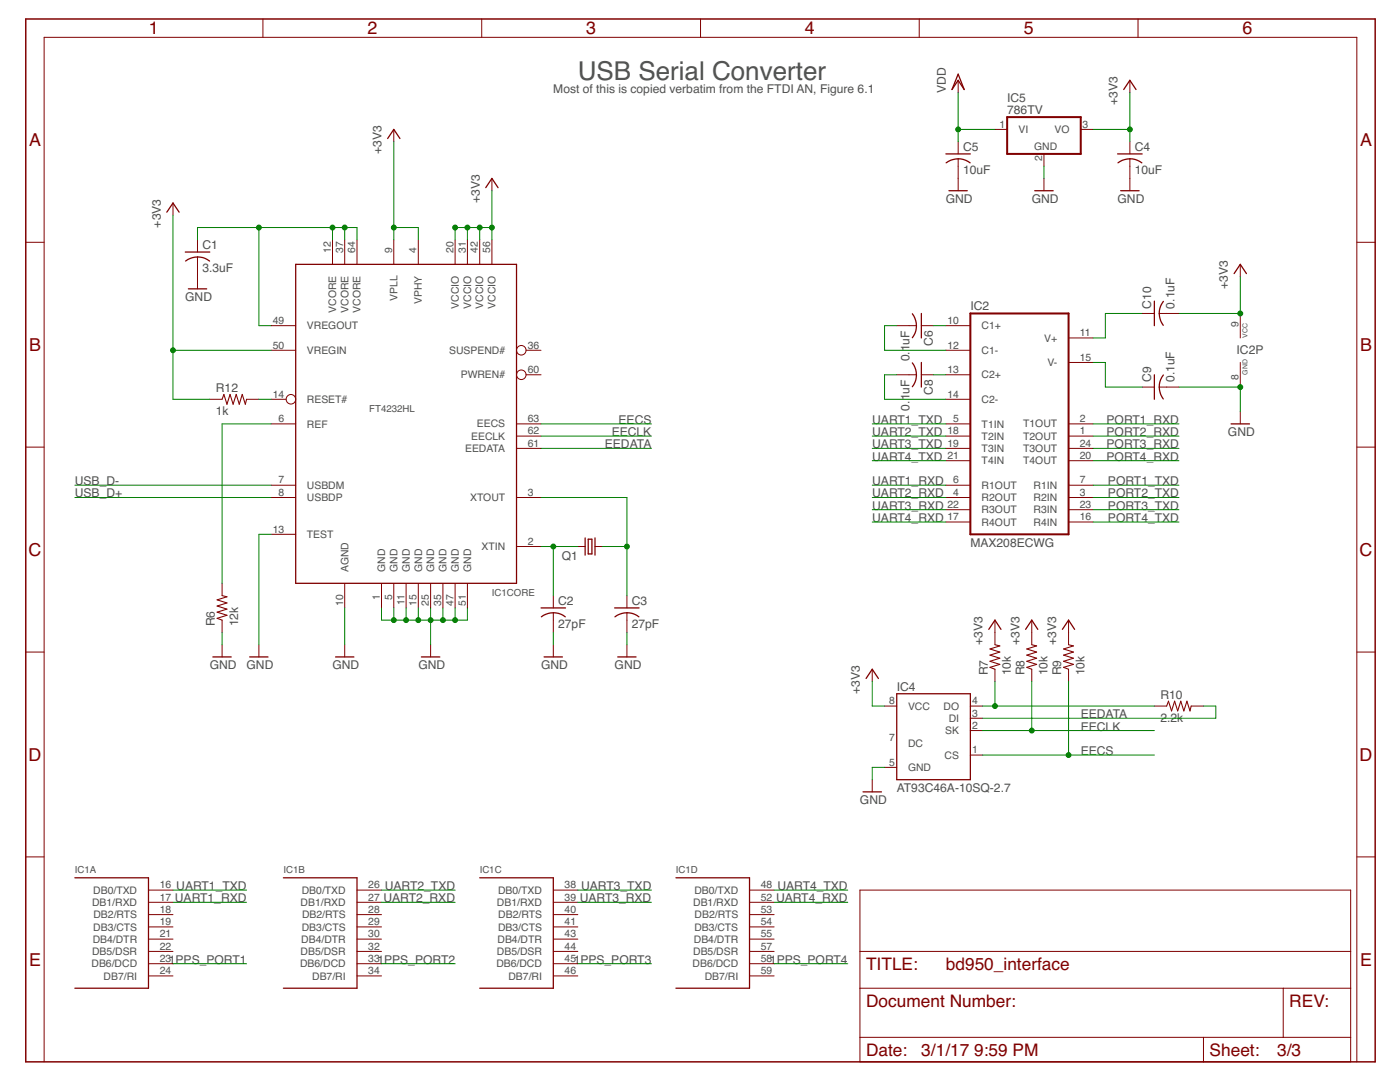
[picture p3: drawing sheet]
<svg xmlns="http://www.w3.org/2000/svg" width="279mm" height="216mm" viewBox="0 0 279 216" stroke-linecap="round" stroke-linejoin="round" font-family="sans-serif">
<path d="M5.1 3.8h269.3v208.1h-269.3z" fill="none" stroke="#800000" stroke-width=".3"/>
<g fill="none" stroke="#800000" stroke-width=".2">
<path d="M52.5 3.8v3.7M96.1 3.8v3.7M139.8 3.8v3.7M183.5 3.8v3.7M191.2 16v2.5M225.5 16v2.5M227.1 3.8v3.7M78.6 25.8v2.5M98.2 35.6v2.5M191.2 28.3v2.4M191.2 31.7v6.4M198.6 25.8h2.4"/>
<path d="M208.3 30.7v2.5M208.3 35.6v2.5M215.7 25.8h2.4M225.5 28.3v2.4M225.5 31.7v6.4M5.1 48.3h3.7M34.5 40.5v2.4M39.4 47.9v2.4M39.4 51.3v6.3M66.4 47.9v4.8M68.8 47.9v4.8M71.2 47.9v4.8"/>
<path d="M78.6 47.9v4.8M83.5 47.9v4.8M90.8 47.9v4.8M93.3 47.9v4.8M95.7 47.9v4.8M98.2 47.9v4.8M247.5 52.7v2.5M270.8 48.3h3.6M41.9 79.7h2.4M49.2 79.7h2.5M54.1 69.9h4.9M54.1 79.7h3"/>
<path d="M54.1 65h4.9M105 69.9h3M105 74.8h3M179 74.8h3.9M179 65h3.9M183.9 74.8h2.4M183.9 65h2.4M188.8 69.9h4.9M188.8 74.8h4.9M188.8 79.7h4.9M188.8 65h4.9M213.3 67.4h4.8"/>
<path d="M213.3 72.3h4.8M227.9 77.2h2.5M227.9 62.5h2.5M231.4 77.2h3.9M231.4 62.5h3.9M247.5 62.5v4.9M247.5 72.3v4.9M5.1 89.2h3.7M54.1 96.8h4.9M54.1 99.3h4.9M54.1 84.6h4.9M103.1 99.3h4.9"/>
<path d="M103.1 84.6h4.9M103.1 87h4.9M103.1 89.5h4.9M188.8 96.8h4.9M188.8 99.3h4.9M188.8 84.6h4.9M188.8 87h4.9M188.8 89.5h4.9M188.8 91.9h4.9M213.3 96.8h4.8M213.3 99.3h4.8M213.3 84.6h4.8"/>
<path d="M213.3 87h4.8M213.3 89.5h4.8M213.3 91.9h4.8M247.5 82.1v2.5M270.8 89.2h3.6M44.3 116.4v2.5M54.1 106.6h4.9M68.8 116.4v4.9M76.1 116.4v4.9M78.6 116.4v4.9M81 116.4v4.9M83.5 116.4v4.9"/>
<path d="M85.9 116.4v4.9M88.4 116.4v4.9M90.8 116.4v4.9M93.3 116.4v4.9M103.1 109.1h4.9M110.4 118.9v2.4M115.3 109.1h1.5M118.7 109.1h1.5M125.1 118.9v2.4M188.8 104.2h4.9M188.8 101.7h4.9M213.3 104.2h4.8"/>
<path d="M213.3 101.7h4.8M5.1 130.1h3.7M44.3 123.7v2.5M44.3 128.7v2.4M51.7 128.7v2.4M68.8 128.7v2.4M85.9 128.7v2.4M110.4 122.3v3.9M110.4 128.7v2.4M125.1 122.3v3.9M125.1 128.7v2.4M174.1 133.5v2.5"/>
<path d="M198.6 123.7v5M198.6 133.5v2.5M205.9 123.7v5M205.9 133.5v2.5M213.3 123.7v5M213.3 133.5v2.5M270.8 130.1h3.6M174.1 155.6v2.4M176.5 140.9h2.5M176.5 153.1h2.5M193.7 140.9h2.4M193.7 143.3h2.4"/>
<path d="M193.7 150.7h2.4M193.7 145.8h2.4M230.4 140.9h2.4M237.7 140.9h2.5M5.1 171h3.7M29.6 177.6h4.9M71.2 177.6h4.9M110.4 177.6h4.9M149.6 177.6h4.9M171.6 177.6h98v34.3h-98zM270.8 171h3.6M29.6 189.8h4.9"/>
<path d="M29.6 180h4.9M29.6 182.5h4.9M29.6 185h4.9M29.6 187.4h4.9M29.6 192.3h4.9M29.6 194.7h4.9M71.2 189.8h4.9M71.2 180h4.9M71.2 182.5h4.9M71.2 185h4.9M71.2 187.4h4.9M71.2 192.3h4.9"/>
<path d="M71.2 194.7h4.9M110.4 189.8h4.9M110.4 180h4.9M110.4 182.5h4.9M110.4 185h4.9M110.4 187.4h4.9M110.4 192.3h4.9M110.4 194.7h4.9M149.6 189.8h4.9M149.6 180h4.9M149.6 182.5h4.9M149.6 185h4.9"/>
<path d="M149.6 187.4h4.9M149.6 192.3h4.9M149.6 194.7h4.9M171.6 197.2h98M171.6 189.8h98M256.1 197.2v9.8M8.8 211.9v-204.4h262v204.4M171.6 207h98M240.2 207v4.9"/>
<circle cx="58.1" cy="79.7" r=".95"/>
<circle cx="104" cy="69.9" r=".95"/>
<circle cx="104" cy="74.8" r=".95"/>
</g>
<g fill="none" stroke="#800000" stroke-width=".25">
<path d="M191.2 14.8l1.2 3.1-1.2-1.9-1.2 1.9zM224.3 17.9l1.2-1.9 1.2 1.9M77.4 27.6l1.2-1.8 1.2 1.8M96.9 37.4l1.3-1.8 1.2 1.8M188.8 30.7h4.9M188.8 32.5a4 4 0 0 1 4.8 0M189.4 38.1h3.6M206.5 38.1h3.7M223 30.7h4.9M223.1 32.5a3.9 3.9 0 0 1 4.8 0M223.6 38.1h3.7M33.3 42.3l1.2-1.8 1.3 1.8"/>
<path d="M37 50.3h4.9M37 52.1a3.9 3.9 0 0 1 4.8 0M37.6 57.6h3.7M59 52.7h44.1v63.7h-44.1zM246.3 54.6l1.2-1.9 1.3 1.9M182.1 62.6l.7 1.4 .1 1M182.1 72.4l.7 1.4 .1 1M182.9 65l-.1 1-.7 1.4M182.9 74.8l-.1 1-.7 1.4M183.9 62.5v4.9M183.9 72.3v4.9M230.4 60.1v4.9"/>
<path d="M230.4 74.8v4.9M232.2 74.8a3.9 3.9 0 0 0 0 4.8M232.2 60.1a3.9 3.9 0 0 0 0 4.8M245.7 84.6h3.7M116.8 107.3v3.5M117.4 107.6h.7v2.9h-.7zM118.7 107.3v3.5M42.5 131.1h3.6M49.8 131.1h3.7M67 131.1h3.6M84.1 131.1h3.7M108 121.3h4.9"/>
<path d="M108.6 131.1h3.6M110.4 122.3l1 .1 1.4 .7M110.4 122.3l-1 .1-1.4 .7M122.7 121.3h4.9M123.3 131.1h3.6M125.1 122.3l1 .1 1.4 .7M125.1 122.3l-1 .1-1.4 .7M172.8 135.4l1.3-1.9 1.2 1.9M179 138.4h14.7v17.2h-14.7zM197.3 125.6l1.3-1.9 1.2 1.9M204.7 125.6l1.2-1.9 1.2 1.9M212 125.6l1.3-1.9 1.2 1.9"/>
<path d="M172.2 158h3.7M14.9 175.2h14.7v22h-14.7M56.6 175.2h14.6v22h-14.6M95.7 175.2h14.7v22h-14.7M134.9 175.2h14.7v22h-14.7"/>
</g>
<path d="M201 23.4h14.7v7.3h-14.7zM193.7 62.5h19.6v44.1h-19.6z" fill="none" stroke="#800000" stroke-width=".4"/>
<path d="M44.3 79.7l.4-1 .6 2 .6-2 .6 2 .6-2 .7 2 .5-2 .7 2 .2-1M44.3 118.9l1 .2-2 .6 2 .6-2 .6 2 .6-2 .7 2 .6-2 .6 1 .3M198.6 128.7l.9 .2-1.9 .6 1.9 .6-1.9 .6 1.9 .6-1.9 .7 1.9 .6-1.9 .6 1 .3M205.9 128.7l1 .2-2 .6 2 .6-2 .6 2 .6-2 .7 2 .6-2 .6 1 .3M213.3 128.7l.9 .2-1.9 .6 1.9 .6-1.9 .6 1.9 .6-1.9 .7 1.9 .6-1.9 .6 1 .3M232.8 140.9l.4-1 .6 2 .6-2 .6 2 .6-2 .7 2 .6-2 .6 2 .2-1" fill="none" stroke="#800000" stroke-width=".21"/>
<g fill="none" stroke="#008000" stroke-width=".2">
<path d="M191.2 18.5v9.8M225.5 18.5v9.8M78.6 28.3v19.6M98.2 38.1v9.8M191.2 25.8h7.4M208.3 33.2v2.4M218.1 25.8h7.4M34.5 42.9v36.8h7.4M39.4 47.9v-2.5h31.8v2.5M51.7 45.4v19.6h2.4M66.4 45.4v2.5M68.8 45.4v2.5"/>
<path d="M78.6 45.4h4.9v2.5M93.3 45.4v2.5M95.7 45.4v2.5M98.2 45.4h-7.4v2.5M247.5 55.2v7.3h-12.2M34.5 69.9h19.6M51.7 79.7h2.4M179 65h-2.5v4.9h12.3M179 74.8h-2.5v4.9h12.3M186.3 65h2.5M186.3 74.8h2.5M218.1 72.3h2.5v4.9h7.3"/>
<path d="M227.9 62.5h-7.3v4.9h-2.5M235.3 77.2h12.2v4.9M14.9 96.8h39.2M14.9 99.3h39.2M54.1 84.6h-9.8v31.8M108 99.3h17.1v19.6M108 84.6h22M108 87h22M108 89.5h22M174.1 84.6h14.7M174.1 96.8h14.7M174.1 87h14.7"/>
<path d="M174.1 91.9h14.7M174.1 99.3h14.7M174.1 89.5h14.7M218.1 84.6h17.2M218.1 96.8h17.2M218.1 87h17.2M218.1 91.9h17.2M218.1 99.3h17.2M218.1 89.5h17.2M54.1 106.6h-2.4v22.1M108 109.1h7.3M110.4 109.1v9.8"/>
<path d="M120.2 109.1h4.9M174.1 104.2h14.7M174.1 101.7h14.7M218.1 104.2h17.2M218.1 101.7h17.2M44.3 126.2v2.5M68.8 121.3v7.4M76.1 121.3v2.4h17.2v-2.4M78.6 121.3v2.4M81 121.3v2.4M83.5 121.3v2.4M85.9 121.3v7.4"/>
<path d="M88.4 121.3v2.4M90.8 121.3v2.4M110.4 126.2v2.5M125.1 126.2v2.5M174.1 136v4.9h2.4M198.6 136v4.9M205.9 136v9.8M213.3 136v14.7M176.5 153.1h-2.4v2.5M196.1 140.9h34.3M196.1 145.8h34.3M196.1 150.7h34.3"/>
<path d="M240.2 140.9h2.4v2.4h-46.5M34.5 177.6h14.7M76.1 177.6h14.7M115.3 177.6h14.7M154.5 177.6h14.7M34.5 192.3h14.7M34.5 180h14.7M76.1 192.3h14.7M76.1 180h14.7M115.3 192.3h14.7M115.3 180h14.7M154.5 192.3h14.7"/>
<path d="M154.5 180h14.7"/>
</g>
<g fill="#008000" stroke="#008000" stroke-width=".2">
<circle cx="78.6" cy="123.7" r=".49"/>
<circle cx="81" cy="123.7" r=".49"/>
<circle cx="83.5" cy="123.7" r=".49"/>
<circle cx="85.9" cy="123.7" r=".49"/>
<circle cx="88.4" cy="123.7" r=".49"/>
<circle cx="90.8" cy="123.7" r=".49"/>
<circle cx="247.5" cy="77.2" r=".49"/>
<circle cx="66.4" cy="45.4" r=".49"/>
<circle cx="68.8" cy="45.4" r=".49"/>
<circle cx="51.7" cy="45.4" r=".49"/>
<circle cx="34.5" cy="69.9" r=".49"/>
<circle cx="90.8" cy="45.4" r=".49"/>
<circle cx="93.3" cy="45.4" r=".49"/>
<circle cx="95.7" cy="45.4" r=".49"/>
<circle cx="98.2" cy="45.4" r=".49"/>
<circle cx="78.6" cy="45.4" r=".49"/>
<circle cx="225.5" cy="25.8" r=".49"/>
<circle cx="247.5" cy="62.5" r=".49"/>
<circle cx="198.6" cy="140.9" r=".49"/>
<circle cx="205.9" cy="145.8" r=".49"/>
<circle cx="213.3" cy="150.7" r=".49"/>
<circle cx="125.1" cy="109.1" r=".49"/>
<circle cx="110.4" cy="109.1" r=".49"/>
<circle cx="191.2" cy="25.8" r=".49"/>
</g>
<text font-size="5.2" fill="#505050" x="115.3" y="16">USB Serial Converter</text>
<g font-size="3.6" fill="#800000">
<text x="29.7" y="6.9">1</text>
<text x="73.3" y="6.9">2</text>
<text x="117" y="6.9">3</text>
<text x="160.7" y="6.9">4</text>
<text x="204.3" y="6.9">5</text>
<text x="248" y="6.9">6</text>
<text x="5.8" y="29.1">A</text>
<text x="271.4" y="29.1">A</text>
<text x="5.8" y="70">B</text>
<text x="271.4" y="70">B</text>
<text x="5.7" y="110.9">C</text>
<text x="271.3" y="110.9">C</text>
<text x="5.7" y="151.8">D</text>
<text x="271.3" y="151.8">D</text>
<text x="5.8" y="192.7">E</text>
<text x="271.4" y="192.7">E</text>
</g>
<g font-size="3.5" fill="#800000">
<text x="172.8" y="193.5">TITLE:</text>
<text x="188.8" y="193.5">bd950_interface</text>
<text x="172.8" y="200.9">Document Number:</text>
<text x="257.3" y="200.9">REV:</text>
<text x="172.8" y="210.7">Date:</text>
<text x="183.9" y="210.7">3/1/17</text>
<text x="194.4" y="210.7">9:59 PM</text>
<text x="241.4" y="210.7">Sheet:</text>
<text x="254.9" y="210.7">3/3</text>
</g>
<g font-size="2.4" fill="#505050">
<text x="110.4" y="18.5">Most of this is copied verbatim from the FTDI AN, Figure 6.1</text>
<text x="188.8" y="18.5" transform="rotate(-90 188.8 18.5)">VDD</text>
<text x="201" y="22.8">786TV</text>
<text x="201" y="20.3">IC5</text>
<text x="223" y="20.9" transform="rotate(-90 223 20.9)">+3V3</text>
<text x="76.1" y="30.7" transform="rotate(-90 76.1 30.7)">+3V3</text>
<text x="192.2" y="34.8">10uF</text>
<text x="192.2" y="30.1">C5</text>
<text x="226.5" y="34.8">10uF</text>
<text x="226.5" y="30.1">C4</text>
<text x="95.7" y="40.5" transform="rotate(-90 95.7 40.5)">+3V3</text>
<text x="188.8" y="40.5">GND</text>
<text x="205.9" y="40.5">GND</text>
<text x="223" y="40.5">GND</text>
<text x="32.1" y="45.4" transform="rotate(-90 32.1 45.4)">+3V3</text>
<text x="40.4" y="49.7">C1</text>
<text x="40.4" y="54.3">3.3uF</text>
<text x="245.1" y="57.6" transform="rotate(-90 245.1 57.6)">+3V3</text>
<text x="37" y="60.1">GND</text>
<text x="193.7" y="61.9">IC2</text>
<text x="229.8" y="61.6" transform="rotate(-90 229.8 61.6)">C10</text>
<text x="234.4" y="61.6" transform="rotate(-90 234.4 61.6)">0.1uF</text>
<text x="186.2" y="69.1" transform="rotate(-90 186.2 69.1)">C6</text>
<text x="246.8" y="70.6">IC2P</text>
<text x="181.5" y="72.1" transform="rotate(-90 181.5 72.1)">0.1uF</text>
<text x="229.8" y="76.3" transform="rotate(-90 229.8 76.3)">C9</text>
<text x="234.4" y="76.3" transform="rotate(-90 234.4 76.3)">0.1uF</text>
<text x="43.1" y="82.9">1k</text>
<text x="43.1" y="78.2">R12</text>
<text x="181.5" y="81.9" transform="rotate(-90 181.5 81.9)">0.1uF</text>
<text x="186.2" y="78.9" transform="rotate(-90 186.2 78.9)">C8</text>
<text x="120.7" y="89.5">EEDATA</text>
<text x="122.1" y="87">EECLK</text>
<text x="123.4" y="84.6">EECS</text>
<text x="174.1" y="84.6">UART1_TXD</text>
<text x="174.1" y="87">UART2_TXD</text>
<text x="174.1" y="89.5">UART3_TXD</text>
<text x="220.8" y="84.6">PORT1_RXD</text>
<text x="220.8" y="87">PORT2_RXD</text>
<text x="220.8" y="89.5">PORT3_RXD</text>
<text x="245.1" y="87">GND</text>
<text x="174.1" y="91.9">UART4_TXD</text>
<text x="220.8" y="91.9">PORT4_RXD</text>
<text x="14.9" y="96.8">USB_D-</text>
<text x="14.9" y="99.3">USB_D+</text>
<text x="174.1" y="96.8">UART1_RXD</text>
<text x="174.1" y="99.3">UART2_RXD</text>
<text x="174.1" y="101.7">UART3_RXD</text>
<text x="221.1" y="96.8">PORT1_TXD</text>
<text x="221.1" y="99.3">PORT2_TXD</text>
<text x="221.1" y="101.7">PORT3_TXD</text>
<text x="174.1" y="104.2">UART4_RXD</text>
<text x="221.1" y="104.2">PORT4_TXD</text>
<text x="112.1" y="111.7">Q1</text>
<text x="193.7" y="109.1">MAX208ECWG</text>
<text x="42.9" y="125" transform="rotate(-90 42.9 125)">R6</text>
<text x="47.5" y="125" transform="rotate(-90 47.5 125)">12k</text>
<text x="111.4" y="125.3">27pF</text>
<text x="111.4" y="120.7">C2</text>
<text x="126.1" y="125.3">27pF</text>
<text x="126.1" y="120.7">C3</text>
<text x="196.1" y="128.6" transform="rotate(-90 196.1 128.6)">+3V3</text>
<text x="203.5" y="128.6" transform="rotate(-90 203.5 128.6)">+3V3</text>
<text x="210.8" y="128.6" transform="rotate(-90 210.8 128.6)">+3V3</text>
<text x="41.9" y="133.5">GND</text>
<text x="49.2" y="133.5">GND</text>
<text x="66.3" y="133.5">GND</text>
<text x="83.5" y="133.5">GND</text>
<text x="108" y="133.5">GND</text>
<text x="122.7" y="133.5">GND</text>
<text x="179" y="137.8">IC4</text>
<text x="197.1" y="134.8" transform="rotate(-90 197.1 134.8)">R7</text>
<text x="201.7" y="134.8" transform="rotate(-90 201.7 134.8)">10k</text>
<text x="204.5" y="134.8" transform="rotate(-90 204.5 134.8)">R8</text>
<text x="209.1" y="134.8" transform="rotate(-90 209.1 134.8)">10k</text>
<text x="211.8" y="134.8" transform="rotate(-90 211.8 134.8)">R9</text>
<text x="216.4" y="134.8" transform="rotate(-90 216.4 134.8)">10k</text>
<text x="171.6" y="138.4" transform="rotate(-90 171.6 138.4)">+3V3</text>
<text x="215.7" y="143.3">EEDATA</text>
<text x="231.6" y="139.4">R10</text>
<text x="215.7" y="145.8">EECLK</text>
<text x="231.6" y="144.1">2.2k</text>
<text x="215.7" y="150.7">EECS</text>
<text x="171.6" y="160.5">GND</text>
<text x="179" y="158">AT93C46A-10SQ-2.7</text>
<text x="35.2" y="177.6">UART1_TXD</text>
<text x="76.8" y="177.6">UART2_TXD</text>
<text x="116" y="177.6">UART3_TXD</text>
<text x="155.1" y="177.6">UART4_TXD</text>
<text x="34.9" y="180.1">UART1_RXD</text>
<text x="76.5" y="180.1">UART2_RXD</text>
<text x="115.7" y="180.1">UART3_RXD</text>
<text x="154.9" y="180.1">UART4_RXD</text>
<text x="33.7" y="192.3">1PPS_PORT1</text>
<text x="75.3" y="192.3">1PPS_PORT2</text>
<text x="114.5" y="192.3">1PPS_PORT3</text>
<text x="153.7" y="192.3">1PPS_PORT4</text>
</g>
<g font-size="2.1" fill="#505050">
<text x="199.5" y="25.5">1</text>
<text x="203.3" y="26.6">VI</text>
<text x="206.4" y="30">GND</text>
<text x="210.4" y="26.5">VO</text>
<text x="216" y="25.5">3</text>
<text x="208" y="32.2" transform="rotate(-90 208 32.2)">2</text>
<text x="66" y="50.5" transform="rotate(-90 66 50.5)">12</text>
<text x="68.5" y="50.5" transform="rotate(-90 68.5 50.5)">37</text>
<text x="70.9" y="50.5" transform="rotate(-90 70.9 50.5)">64</text>
<text x="78.2" y="50.5" transform="rotate(-90 78.2 50.5)">9</text>
<text x="83.1" y="50.5" transform="rotate(-90 83.1 50.5)">4</text>
<text x="90.5" y="50.5" transform="rotate(-90 90.5 50.5)">20</text>
<text x="92.9" y="50.5" transform="rotate(-90 92.9 50.5)">31</text>
<text x="95.4" y="50.5" transform="rotate(-90 95.4 50.5)">42</text>
<text x="97.8" y="50.5" transform="rotate(-90 97.8 50.5)">56</text>
<text x="54.4" y="64.6">49</text>
<text x="61.3" y="65.7">VREGOUT</text>
<text x="67.1" y="62.4" transform="rotate(-90 67.1 62.4)">VCORE</text>
<text x="69.5" y="62.4" transform="rotate(-90 69.5 62.4)">VCORE</text>
<text x="72" y="62.4" transform="rotate(-90 72 62.4)">VCORE</text>
<text x="79.3" y="60.1" transform="rotate(-90 79.3 60.1)">VPLL</text>
<text x="84.2" y="60.7" transform="rotate(-90 84.2 60.7)">VPHY</text>
<text x="91.6" y="61.6" transform="rotate(-90 91.6 61.6)">VCCIO</text>
<text x="94" y="61.6" transform="rotate(-90 94 61.6)">VCCIO</text>
<text x="96.5" y="61.6" transform="rotate(-90 96.5 61.6)">VCCIO</text>
<text x="98.9" y="61.6" transform="rotate(-90 98.9 61.6)">VCCIO</text>
<text x="189.1" y="64.6">10</text>
<text x="195.9" y="65.7">C1+</text>
<text x="247.2" y="65.2" transform="rotate(-90 247.2 65.2)">9</text>
<text x="54.4" y="69.5">50</text>
<text x="61.3" y="70.6">VREGIN</text>
<text x="89.6" y="70.6">SUSPEND#</text>
<text x="105.3" y="69.5">36</text>
<text x="189.1" y="69.5">12</text>
<text x="195.9" y="70.6">C1-</text>
<text x="208.4" y="68.2">V+</text>
<text x="215.5" y="67.1">11</text>
<text x="215.5" y="72">15</text>
<text x="92" y="75.5">PWREN#</text>
<text x="105.3" y="74.4">60</text>
<text x="189.1" y="74.4">13</text>
<text x="195.9" y="75.5">C2+</text>
<text x="209" y="73.1">V-</text>
<text x="247.2" y="75.7" transform="rotate(-90 247.2 75.7)">8</text>
<text x="54.4" y="79.3">14</text>
<text x="61.3" y="80.4">RESET#</text>
<text x="189.1" y="79.3">14</text>
<text x="195.9" y="80.4">C2-</text>
<text x="55.6" y="84.2">6</text>
<text x="61.3" y="85.3">REF</text>
<text x="94" y="87.7">EECLK</text>
<text x="95.2" y="85.3">EECS</text>
<text x="105.3" y="84.2">63</text>
<text x="105.3" y="86.7">62</text>
<text x="105.3" y="89.1">61</text>
<text x="189.1" y="86.7">18</text>
<text x="189.1" y="89.1">19</text>
<text x="190.2" y="84.2">5</text>
<text x="195.9" y="85.3">T1IN</text>
<text x="195.9" y="87.8">T2IN</text>
<text x="204.2" y="85.3">T1OUT</text>
<text x="204.2" y="87.7">T2OUT</text>
<text x="215.5" y="84.2">2</text>
<text x="215.5" y="86.7">1</text>
<text x="215.5" y="89.1">24</text>
<text x="92.8" y="90.2">EEDATA</text>
<text x="189.1" y="91.6">21</text>
<text x="195.9" y="90.2">T3IN</text>
<text x="195.9" y="92.7">T4IN</text>
<text x="204.2" y="90.2">T3OUT</text>
<text x="204.2" y="92.6">T4OUT</text>
<text x="215.5" y="91.6">20</text>
<text x="55.6" y="96.5">7</text>
<text x="55.6" y="98.9">8</text>
<text x="61.3" y="97.5">USBDM</text>
<text x="61.3" y="100">USBDP</text>
<text x="93.8" y="100">XTOUT</text>
<text x="105.3" y="98.9">3</text>
<text x="189.1" y="101.4">22</text>
<text x="190.2" y="96.5">6</text>
<text x="190.2" y="98.9">4</text>
<text x="195.9" y="97.5">R1OUT</text>
<text x="195.9" y="100">R2OUT</text>
<text x="206.3" y="100">R2IN</text>
<text x="206.3" y="97.5">R1IN</text>
<text x="215.5" y="101.4">23</text>
<text x="215.5" y="98.9">3</text>
<text x="215.5" y="96.5">7</text>
<text x="54.4" y="106.3">13</text>
<text x="61.3" y="107.3">TEST</text>
<text x="189.1" y="103.8">17</text>
<text x="195.9" y="104.9">R4OUT</text>
<text x="195.9" y="102.4">R3OUT</text>
<text x="206.3" y="102.4">R3IN</text>
<text x="206.3" y="104.9">R4IN</text>
<text x="215.5" y="103.8">16</text>
<text x="96.1" y="109.8">XTIN</text>
<text x="105.3" y="108.7">2</text>
<text x="69.5" y="114.1" transform="rotate(-90 69.5 114.1)">AGND</text>
<text x="75.8" y="119.8" transform="rotate(-90 75.8 119.8)">1</text>
<text x="76.9" y="114.1" transform="rotate(-90 76.9 114.1)">GND</text>
<text x="78.2" y="119.8" transform="rotate(-90 78.2 119.8)">5</text>
<text x="79.3" y="114.1" transform="rotate(-90 79.3 114.1)">GND</text>
<text x="81.8" y="114.1" transform="rotate(-90 81.8 114.1)">GND</text>
<text x="84.2" y="114.1" transform="rotate(-90 84.2 114.1)">GND</text>
<text x="86.7" y="114.1" transform="rotate(-90 86.7 114.1)">GND</text>
<text x="89.1" y="114.1" transform="rotate(-90 89.1 114.1)">GND</text>
<text x="91.6" y="114.1" transform="rotate(-90 91.6 114.1)">GND</text>
<text x="94" y="114.1" transform="rotate(-90 94 114.1)">GND</text>
<text x="68.5" y="121" transform="rotate(-90 68.5 121)">10</text>
<text x="80.7" y="120.8" transform="rotate(-90 80.7 120.8)">11</text>
<text x="83.1" y="121" transform="rotate(-90 83.1 121)">15</text>
<text x="85.6" y="121" transform="rotate(-90 85.6 121)">25</text>
<text x="88" y="121" transform="rotate(-90 88 121)">35</text>
<text x="90.5" y="121" transform="rotate(-90 90.5 121)">47</text>
<text x="92.9" y="121" transform="rotate(-90 92.9 121)">51</text>
<text x="177.5" y="140.5">8</text>
<text x="181.2" y="141.6">VCC</text>
<text x="188.3" y="141.6">DO</text>
<text x="194" y="140.5">4</text>
<text x="194" y="143">3</text>
<text x="177.5" y="147.9">7</text>
<text x="181.2" y="149">DC</text>
<text x="188.6" y="146.5">SK</text>
<text x="189.3" y="144.1">DI</text>
<text x="194" y="145.4">2</text>
<text x="177.5" y="152.8">5</text>
<text x="181.2" y="153.9">GND</text>
<text x="188.5" y="151.4">CS</text>
<text x="194" y="150.3">1</text>
<text x="18.6" y="178.3">DB0/TXD</text>
<text x="31.9" y="177.3">16</text>
<text x="31.9" y="179.7">17</text>
<text x="60.2" y="178.3">DB0/TXD</text>
<text x="73.5" y="177.3">26</text>
<text x="73.5" y="179.7">27</text>
<text x="99.4" y="178.3">DB0/TXD</text>
<text x="112.7" y="177.3">38</text>
<text x="112.7" y="179.7">39</text>
<text x="138.6" y="178.3">DB0/TXD</text>
<text x="151.8" y="177.3">48</text>
<text x="151.8" y="179.7">52</text>
<text x="18.4" y="180.8">DB1/RXD</text>
<text x="18.6" y="185.7">DB3/CTS</text>
<text x="18.7" y="183.2">DB2/RTS</text>
<text x="31.9" y="182.2">18</text>
<text x="31.9" y="184.6">19</text>
<text x="60" y="180.8">DB1/RXD</text>
<text x="60.2" y="185.7">DB3/CTS</text>
<text x="60.3" y="183.2">DB2/RTS</text>
<text x="73.5" y="182.2">28</text>
<text x="73.5" y="184.6">29</text>
<text x="99.2" y="180.8">DB1/RXD</text>
<text x="99.4" y="185.7">DB3/CTS</text>
<text x="99.4" y="183.2">DB2/RTS</text>
<text x="112.7" y="182.2">40</text>
<text x="112.7" y="184.6">41</text>
<text x="138.3" y="180.8">DB1/RXD</text>
<text x="138.6" y="185.7">DB3/CTS</text>
<text x="138.6" y="183.2">DB2/RTS</text>
<text x="151.8" y="182.2">53</text>
<text x="151.8" y="184.6">54</text>
<text x="18.4" y="190.6">DB5/DSR</text>
<text x="18.5" y="188.1">DB4/DTR</text>
<text x="31.9" y="187.1">21</text>
<text x="31.9" y="189.5">22</text>
<text x="31.9" y="192">23</text>
<text x="60" y="190.6">DB5/DSR</text>
<text x="60.1" y="188.1">DB4/DTR</text>
<text x="73.5" y="187.1">30</text>
<text x="73.5" y="189.5">32</text>
<text x="73.5" y="192">33</text>
<text x="99.2" y="190.6">DB5/DSR</text>
<text x="99.3" y="188.1">DB4/DTR</text>
<text x="112.7" y="187.1">43</text>
<text x="112.7" y="189.5">44</text>
<text x="112.7" y="192">45</text>
<text x="138.3" y="190.6">DB5/DSR</text>
<text x="138.5" y="188.1">DB4/DTR</text>
<text x="151.8" y="187.1">55</text>
<text x="151.8" y="189.5">57</text>
<text x="151.8" y="192">58</text>
<text x="18.3" y="193">DB6/DCD</text>
<text x="20.7" y="195.5">DB7/RI</text>
<text x="31.9" y="194.4">24</text>
<text x="59.9" y="193">DB6/DCD</text>
<text x="62.3" y="195.5">DB7/RI</text>
<text x="73.5" y="194.4">34</text>
<text x="99.1" y="193">DB6/DCD</text>
<text x="101.5" y="195.5">DB7/RI</text>
<text x="112.7" y="194.4">46</text>
<text x="138.2" y="193">DB6/DCD</text>
<text x="140.6" y="195.5">DB7/RI</text>
<text x="151.8" y="194.4">59</text>
</g>
<g font-size="1.9" fill="#505050">
<text x="73.7" y="82.1">FT4232HL</text>
<text x="98.2" y="118.8">IC1CORE</text>
<text x="14.9" y="174.2">IC1A</text>
<text x="56.6" y="174.2">IC1B</text>
<text x="95.7" y="174.2">IC1C</text>
<text x="134.9" y="174.2">IC1D</text>
</g>
<g font-size="1.4" fill="#505050">
<text x="249" y="67.4" transform="rotate(-90 249 67.4)">VCC</text>
<text x="249" y="74.8" transform="rotate(-90 249 74.8)">GND</text>
</g>
</svg>
